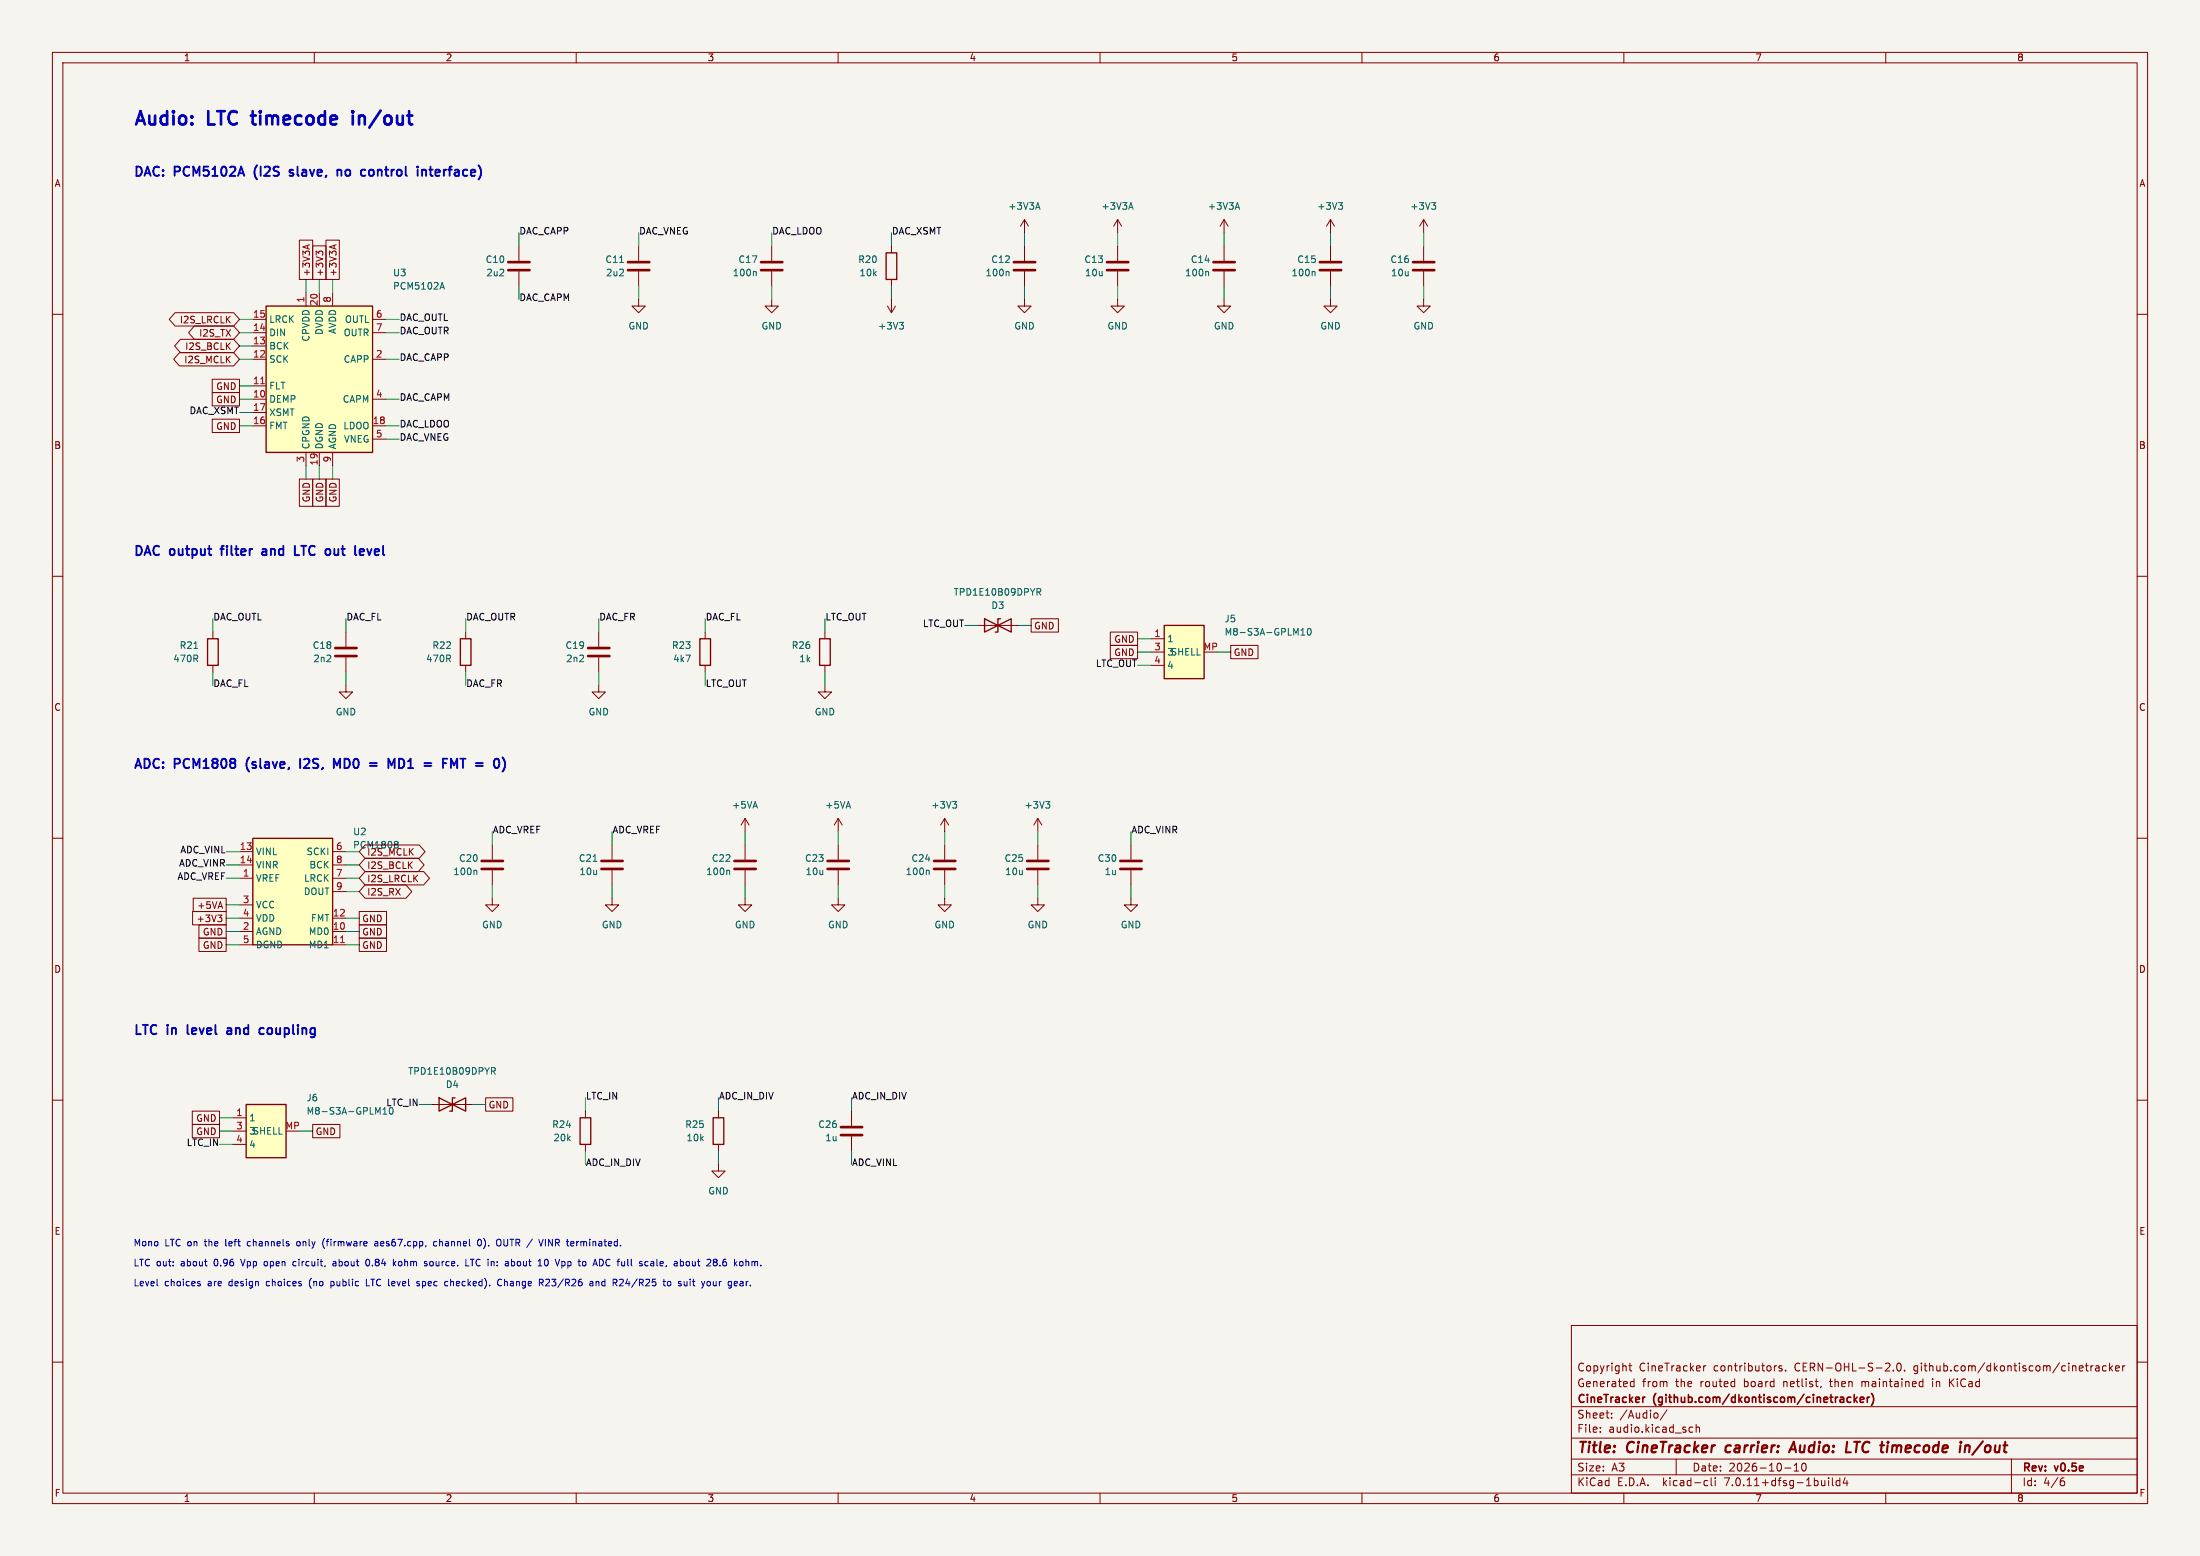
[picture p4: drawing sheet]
<svg xmlns="http://www.w3.org/2000/svg" width="420mm" height="297mm" viewBox="0 0 420 297" stroke-linecap="round" stroke-linejoin="round" font-family="sans-serif">
<path d="M0 0h420v297h-420z" fill="#f5f4ef" stroke="#f5f4ef" stroke-width=".19"/>
<g fill="none" stroke="#840000" stroke-width=".19">
<path d="M10 10h400v277h-400zM12 12h396v273h-396zM60 10v2M110 10v2M160 10v2M210 10v2M260 10v2M310 10v2M360 10v2M10 60h2M33.4 59.7h11.2l1.1 1.3-1.1 1.2h-11.2l-1.1-1.2zM57.1 45.8h2.6v7.5h-2.6z"/>
<path d="M58.4 55.9v2.5M58.7 46.8v.6M59.1 46.7l-1.3 .4M59.7 46.9h2.5v6.4h-2.5zM60.8 48.3l-.4-.4v.8M60.8 48.2l.3-.3h.3l.2 .3M61 55.9v2.5M62.2 45.8h2.6v7.5h-2.6zM63.5 55.9v2.5M63.8 46.8v.6M64.2 46.7l-1.3 .4M99.1 47v2.8"/>
<path d="M99.1 51.8v2.8M121.9 57.2v1.2h1.3l-1.3 1.3-1.3-1.3h1.3M121.9 47v2.8M121.9 51.8v2.8M147.3 57.2v1.2h1.3l-1.3 1.3-1.3-1.3h1.3M147.3 47v2.8M147.3 51.8v2.8M169.4 58.4l.8 1.3M170.2 47v1.3M170.2 53.3v1.3M170.2 57.2v2.5M170.9 58.4l-.7 1.3"/>
<path d="M195.6 57.2v1.2h1.2l-1.2 1.3-1.3-1.3h1.3M195.6 41.9l-.8 1.3M195.6 41.9v2.6M195.6 47v2.8M195.6 51.8v2.8M195.6 41.9l.7 1.3M213.4 57.2v1.2h1.2l-1.2 1.3-1.3-1.3h1.3M213.4 41.9v2.6M213.4 47v2.8M213.4 51.8v2.8M213.4 41.9l-.8 1.3M213.4 41.9l.7 1.3"/>
<path d="M233.7 57.2v1.2h1.2l-1.2 1.3-1.3-1.3h1.3M233.7 41.9l-.8 1.3M233.7 41.9v2.6M233.7 47v2.8M233.7 51.8v2.8M233.7 41.9l.7 1.3M254 57.2v1.2h1.3l-1.3 1.3-1.3-1.3h1.3M254 41.9v2.6M254 47v2.8M254 51.8v2.8M254 41.9l-.8 1.3M254 41.9l.8 1.3"/>
<path d="M271.8 57.2v1.2h1.2l-1.2 1.3-1.3-1.3h1.3M271.8 41.9v2.6M271.8 47v2.8M271.8 51.8v2.8M271.8 41.9l-.8 1.3M271.8 41.9l.7 1.3M408 60h2M34.3 67.3h10.3l1.1 1.3-1.1 1.3h-10.3l-1.1-1.3zM34.4 64.8h10.2l1.1 1.2-1.1 1.3h-10.2l-1.1-1.3zM37.1 62.2h7.5l1.1 1.3-1.1 1.3h-7.5l-1.1-1.3zM40.5 74.9h5.2v2.6h-5.2zM40.5 72.4h5.2v2.5h-5.2z"/>
<path d="M48.3 76.2h2.5M48.3 73.7h2.5M48.3 68.6h2.5M48.3 66h2.5M48.3 63.5h2.5M48.3 61h2.5M48.3 78.7h2.5M71.1 76.2h2.6M71.1 68.6h2.6M71.1 63.5h2.6M71.1 61h2.6M40.5 80h5.2v2.6h-5.2z"/>
<path d="M48.3 81.3h2.5M57.1 91.4h2.6v5.2h-2.6zM58.4 86.4v2.5M59.7 91.4h2.5v5.2h-2.5zM61 86.4v2.5M62.2 91.4h2.6v5.2h-2.6zM63.5 86.4v2.5M71.1 81.3h2.6M71.1 83.8h2.6M10 110h2M186.7 119.4h7.6M196.8 118.1h5.3v2.6h-5.3z"/>
<path d="M408 110h2M40.6 120.7v1.2M40.6 127v1.3M66 130.8v1.3h1.3l-1.3 1.3-1.2-1.3h1.2M66 120.7v2.7M66 125.5v2.8M88.9 120.7v1.2M88.9 127v1.3M114.3 130.8v1.3h1.3l-1.3 1.3-1.3-1.3h1.3M114.3 120.7v2.7M114.3 125.5v2.8M134.6 120.7v1.2"/>
<path d="M134.6 127v1.3M157.5 130.8v1.3h1.2l-1.2 1.3-1.3-1.3h1.3M157.5 120.7v1.2M157.5 127v1.3M212 123.2h5.2v2.5h-5.2zM212 120.6h5.2v2.6h-5.2zM219.7 121.9h2.5M219.7 124.5h2.5M219.7 127h2.5M234.9 123.2h5.3v2.5h-5.3zM10 160h2M142.2 156.2l-.7 1.3"/>
<path d="M142.2 156.2v2.6M142.2 156.2l.8 1.3M160 156.2v2.6M160 156.2l-.7 1.3M160 156.2l.8 1.3M180.3 156.2v2.6M180.3 156.2l-.7 1.3M180.3 156.2l.8 1.3M198.1 156.2v2.6M198.1 156.2l-.7 1.3M198.1 156.2l.8 1.3M408 160h2"/>
<path d="M36.8 174h6.4v2.5h-6.4zM36.9 171.4h6.3v2.6h-6.3zM38 179.1h5.2v2.5h-5.2zM38 176.5h5.2v2.6h-5.2zM41.6 174.7h.8l-.5 .4M42.1 175.1l.3 .3v.3l-.3 .2M45.7 167.6h2.6M45.7 177.8h2.6M45.7 175.3h2.6M45.7 162.6h2.6M45.7 165.1h2.6M45.7 172.7h2.6"/>
<path d="M63.5 167.6h2.5M63.5 177.8h2.5M63.5 175.3h2.5M63.5 162.6h2.5M63.5 165.1h2.5M63.5 170.2h2.5M68.6 174h5.2v2.5h-5.2zM68.6 176.5h5.2v2.6h-5.2zM68.6 179.1h5.2v2.5h-5.2zM69.7 161.3h10.3l1.1 1.3-1.1 1.2h-10.3l-1.1-1.2zM69.7 163.8h10.2l1.1 1.3-1.1 1.3h-10.2l-1.1-1.3zM69.7 166.4h11.2l1.1 1.2-1.1 1.3h-11.2l-1.1-1.3z"/>
<path d="M69.7 168.9h7.8l1.1 1.3-1.1 1.3h-7.8l-1.1-1.3zM94 171.5v1.2h1.2l-1.2 1.3-1.3-1.3h1.3M94 161.3v2.8M94 166.1v2.8M116.8 171.5v1.2h1.3l-1.3 1.3-1.2-1.3h1.2M116.8 161.3v2.8M116.8 166.1v2.8M142.2 171.5v1.2h1.3l-1.3 1.3-1.2-1.3h1.2M142.2 161.3v2.8M142.2 166.1v2.8M160 171.5v1.2h1.3l-1.3 1.3-1.3-1.3h1.3M160 161.3v2.8"/>
<path d="M160 166.1v2.8M180.3 171.5v1.2h1.3l-1.3 1.3-1.2-1.3h1.2M180.3 161.3v2.8M180.3 166.1v2.8M198.1 171.5v1.2h1.3l-1.3 1.3-1.3-1.3h1.3M198.1 161.3v2.8M198.1 166.1v2.8M215.9 171.5v1.2h1.3l-1.3 1.3-1.3-1.3h1.3M215.9 161.3v2.8M215.9 166.1v2.8M45.7 180.3h2.6M63.5 180.3h2.5"/>
<path d="M10 210h2M36.7 212.1h5.2v2.5h-5.2zM36.7 214.6h5.2v2.6h-5.2zM44.4 213.4h2.6M44.4 215.9h2.6M44.4 218.4h2.6M59.7 214.6h5.2v2.6h-5.2zM82.5 210.8h7.7M92.7 209.5h5.2v2.6h-5.2zM111.8 212.1v1.3M111.8 218.4v1.3M137.2 212.1v1.3"/>
<path d="M137.2 218.4v1.3M162.6 212.1v2.8M162.6 216.9v2.8M408 210h2M137.2 222.2v1.3h1.2l-1.2 1.3-1.3-1.3h1.3M10 260h2M300 253h108v32h-108zM408 260h2M300 278.5h108M300 274.5h108M300 268.5h108M305.5 273.2v.2"/>
<path d="M305.5 272.5v.1M307.7 270.5v.2M307.7 269.8v.1M310.9 260.7h.6M311.2 260.2v1.3l.3 .2M311.4 264.6h.5M311.4 263.8h.5M311.9 263.2v1.5M316.4 269.8v.7M318.2 269.1l-1.3 1.9M320 278.5v3M322.6 273.3h.6"/>
<path d="M322.6 272.5h.6M323.8 272.5l.2-.1 .4 .1v.9M323.8 271.9v1.5M325.2 260.7v1M325.7 260.7l-.3 .1-.2 .2M340.2 260.8l-.4-.1-.2 .2 .1 .2 .5 .2v.3h-.6M340.9 261.5v.2M342.5 279.7l.4-.4v1.5M344.2 279.4l.1-.1a.8 .8 0 0 1 .5 .7 .8 .8 0 0 1-.5 .8 1 1 0 0 1-.1-1.4zM347.7 264.6l-.2 .3M355.4 263.7v1M355.5 263.8h-.1"/>
<path d="M360.2 260.2l.5 .1 .1 .3-.9 1.1h.9M361.4 261.5v.2M362.3 260.3l.1-.1a.8 .8 0 0 1 .6 .7 .8 .8 0 0 1-.6 .8 1 1 0 0 1-.1-1.4zM363.6 261.5v.2M366.7 263.7l.4 .1M367.1 264.6l-.4 .1M367.1 263.2v1.5M368.9 263.2v.1M368.9 263.7v1M372.2 263.2v1.5M372.4 263.8l.6 .9M373 263.2l-.8 .8"/>
<path d="M384 278.5v6.5M398.1 260.7h.6M398.4 261.6l.3 .1M399.2 260.7v1M399.6 260.7l-.3 .1-.1 .2M400.1 260.8h.6v.9M400.7 261l-.5 .1a.29 .29 0 0 0-.2 .3 .29 .29 0 0 0 .2 .3l.5-.1M402.1 260.8l-.4-.1-.3 .3 .1 .6h.6M402.7 260.2v1.5M402.9 261.1l.4 .6M403.3 260.7l-.6 .6M403.9 261.2l.7-.2-.1-.2-.4-.1-.2 .2v.7h.6"/>
<path d="M405.2 260.7v1M405.7 260.7l-.3 .1-.2 .2M60 285v2M110 285v2M160 285v2M210 285v2M260 285v2M300 281.5h108M310 285v2M325.6 282.6l.4 .1M326 283.5l-.4 .1M326.7 282.1v1.3l.2 .2"/>
<path d="M327.4 282.1v.1M327.4 282.6v1M340.7 280.2h1.2M342.5 280.8h.9M349.1 282.1v.1M349.1 282.6v1M349.8 282.1v1.3l.2 .2M351.2 282.7l-.4-.1-.3 .3 .2 .6h.5M351.2 282.1v1.5M352.2 282l-.3 1.1h.9M352.6 282.6v1M360 285v2"/>
<path d="M393.6 282.7h.3l.3 .2-.1 .5-.5 .2M394 282.1l-.4 .1"/>
</g>
<path d="M329.6 276.1l-.2 .7 .3 .4M341.5 277.2l.9-2 .5 2M341.8 276.6h.9M352.4 277.2h.9M354 275.2h1.1M375.5 275.9h.3l.2 .3-.1 1M378.5 275.1l-2 2.6" fill="none" stroke="#840000" stroke-width=".4"/>
<path d="M314 266.7l-.2 .1M352.9 266.7l.4 .1M353.3 267.6l-.4 .1M354 266.2v1.5M354.1 267.1l.4 .6M354.5 266.7l-.5 .6M355.1 267.2l.7-.2v-.2l-.5-.1-.2 .2 .1 .7h.6M356.5 266.7v1M356.9 266.7l-.3 .1-.1 .2M357.3 266a1.72 1.72 0 0 1 0 2.3" fill="none" stroke="#840000" stroke-width=".3"/>
<g fill="none" stroke="#006464" stroke-width=".19">
<path d="M197.8 39.6h.6M198.1 38.7l.4 1.2M215.6 39.6h.6M215.9 38.7l.4 1.2M235.9 39.6h.6M236.2 38.7l.4 1.2M255.5 38.7h.8l-.4 .5M256.1 39.2l.2 .2v.3l-.2 .2M273.3 38.7h.8l-.4 .5M273.8 39.2l.3 .2v.3l-.3 .2M84.1 54.8h.6M84.4 53.9l.4 1.3"/>
<path d="M118.3 50.1h.7M144.2 51.8l.2 .2v.6M192.4 51.8l.2 .2v.6M230.5 51.8l.2 .2v.6M250.9 51.8l.1 .2v.6M171.7 61.5h.8l-.4 .5M172.2 62l.3 .3v.3l-.3 .2M198 112.3h.5l.2 .3-.1 .3-.6 .1M198.3 113l.4 .6M37 123.8h.7M248.4 121.2h.7M248.4 120.3l.3-.3v1.2"/>
<path d="M249.7 120.1l.2-.1a.68 .68 0 0 1 .4 .6 .68 .68 0 0 1-.4 .6l-.3-.5zM181.9 153h.7l-.4 .5M182.4 153.5l.2 .2v.3l-.2 .2M199.6 153h.8l-.4 .5M200.2 153.5l.2 .2v.3l-.2 .2M75.5 160.6h.3l.2 .2-.2 .3M75.5 161.1h.3M75.8 161.1l.1 .2 .1 .3M90.8 166.1l.2 .2v.6M113.2 164.4h.7M139.1 166.1l.2 .2v.6M177.2 166.1l.2 .2v.6"/>
<path d="M73.1 212.7h.7M73.2 211.7l-.1 .1M73.5 211.4v1.3M74.3 211.9l.1 .5 .2 .3 .3-.2 .1-.6M93.8 203.8h.5l.3 .2-.2 .4h-.6M94.1 204.4l.5 .6"/>
</g>
<g fill="none" stroke="#840000" stroke-width=".51">
<path d="M97 51.6h4.1M97 50h4.1M119.9 51.6h4.1M119.9 50h4.1M145.3 51.6h4.1M145.3 50h4.1M193.5 51.6h4.1M193.5 50h4.1M211.3 51.6h4.1M211.3 50h4.1M231.6 51.6h4.1M231.6 50h4.1"/>
<path d="M252 51.6h4M252 50h4M269.7 51.6h4.1M269.7 50h4.1M64 125.2h4.1M64 123.7h4.1M112.3 125.2h4M112.3 123.7h4M91.9 165.9h4.1M91.9 164.3h4.1M114.8 165.9h4.1M114.8 164.3h4.1"/>
<path d="M140.2 165.9h4.1M140.2 164.3h4.1M158 165.9h4.1M158 164.3h4.1M178.3 165.9h4.1M178.3 164.3h4.1M196.1 165.9h4.1M196.1 164.3h4.1M213.9 165.9h4M213.9 164.3h4M160.5 216.7h4.1M160.5 215.1h4.1"/>
</g>
<g fill="none" stroke="#840000" stroke-width=".25">
<path d="M50.8 58.4h20.3v28h-20.3zM169.2 48.3h2v5h-2zM188 118.1v2.6l5-2.6v2.6zM191 118.1h-.5v2.6h-.5M222.2 119.4h7.7v10.1h-7.7zM39.6 121.9h2.1v5.1h-2.1zM87.9 121.9h2v5.1h-2zM133.6 121.9h2v5.1h-2zM156.5 121.9h2v5.1h-2zM48.3 160h15.2v20.3h-15.2zM47 210.8h7.6v10.2h-7.6zM83.8 209.6v2.5l5.1-2.5v2.5z"/>
<path d="M86.9 209.6h-.5v2.5h-.5M110.7 213.4h2.1v5h-2.1zM136.1 213.4h2.1v5h-2.1z"/>
</g>
<g fill="#ffffc2" stroke="#ffffc2" stroke-width=".19">
<path d="M50.8 58.4h20.3v28h-20.3z"/>
<path d="M48.3 160h15.2v20.3h-15.2z"/>
<path d="M47 210.8h7.6v10.2h-7.6z"/>
<path d="M222.2 119.4h7.7v10.1h-7.7z"/>
</g>
<path d="M49.8 73.2h.7M65 179.9h.7" fill="none" stroke="#a90000" stroke-width=".19"/>
<g fill="none" stroke="#0000c2" stroke-width=".36">
<path d="M55.9 32.5l-.4-.1-.2 .2 .1 .3 .5 .2v.4h-.6M64.4 32.6l.3-.2 .4 .1 .1 1.1M71.2 32.5l-.4-.1-.4 .3v.5l.2 .3h.6M80.8 32.4h.3l.2 .2v1M81.9 32.4h.7M82.2 31.8v1.5l.1 .2 .3 .1M42.1 104.8h.6M50.1 104.9l.5-.1 .3 .2M50.9 105.2l-.6 .1a.35 .35 0 0 0-.3 .3 .35 .35 0 0 0 .3 .4l.6-.1M56.3 106h.8M57.5 104.2h1M63.9 105.9l.4 .1"/>
<path d="M70.1 104.8l.4 1.2 .4-1.2M57.3 144.8v1.8M58.1 144.9v.1M59 145.6l-1 1h1.1M63.7 144.8l.6 1.3 .6-1.3v1.8M70.6 145.7h1.3M70.6 146.2h1.3M74.1 146.6v-1.8l.6 1.3 .6-1.3v1.8M77.1 145.2l-.2-.3-.7-.1v1.8l.7-.1 .2-.3M85.4 144.8h-.8v1.8M86.1 146.6v-1.8l.6 1.3 .6-1.3v1.8M87.9 144.8h1"/>
<path d="M88.4 144.8v1.8M95.9 144.6l.4 .7M35.8 195.6l.1 1.7M43.4 196.3l.5-.1 .3 .3M44.2 196.6l-.6 .1a.35 .35 0 0 0-.3 .4 .35 .35 0 0 0 .3 .3l.6-.1M49.8 196.2l.6 .1M50.4 197.3l-.6 .1"/>
</g>
<g fill="none" stroke="#0000c2" stroke-width=".19">
<path d="M47.5 237l-.3 .2v.4l.3 .2M57.1 237h-.3l-.2 .2 .1 .5 .4 .1M62 236.4a1.46 1.46 0 0 0 0 1.9M71.6 237h.5v.8M72.1 237.3h-.4l-.2 .2 .2 .3h.4M83.4 237h-.4l-.2 .2 .1 .6h.5M91.4 236.6l.1-.1a.68 .68 0 0 1 .4 .7 .68 .68 0 0 1-.4 .6 .84 .84 0 0 1-.1-1.2zM95.3 236.5l.2 .1a.81 .81 0 0 1-.2 1.2M104.1 236.5v1.3M110.1 237v.8M110.2 237.1l-.1 .1M30 245.4h.2"/>
<path d="M37.9 245l.3 .1 .1 .2-.5 .1M37.9 244.6l.3 .1M45.9 240.4l.5 1.2M50.5 240.8l-.1 .2 .1 .6M56.4 240.8h-.4l-.1 .2 .1 .5 .4 .1M59.2 244.4l-.1 .4 .1 .8M63.2 245.4h.3M63.2 244.6v1.3M63.5 244.6l-.3 .1M63.6 240.8h.5M64.1 241.1h-.4l-.2 .2 .2 .3h.4M69.9 240.5l.2-.1a.68 .68 0 0 1 .5 .6 .68 .68 0 0 1-.5 .6l-.3-.5z"/>
<path d="M69.9 244.2v1.2h.7M75.2 241.1l.4 .5M75.6 240.8l-.5 .5M80 244.7l-.3-.1-.1 .2v.2l.4 .1v.3h-.4M81.2 241.2l.3 .1 .1 .1-.5 .2M81.2 240.8h.3M82.2 240.8l-.2 .2 .2 .6M85.4 244.6l.1 .1M85.5 245.4h-.1M88.9 241.6h.6M89.8 240.4h.7M90.1 240.4v1.2"/>
<path d="M95.8 244.3a.6 .6 0 0 0-.9 .4 .6 .6 0 0 0 .6 .7l.3-.1M96.3 244.2v1.2M96.4 244.7h-.1M97.6 240.8h.4l.2 .1M97.6 240.4v1.2M98.2 241.5l-.2 .1h-.4M103.3 244.8l.4 .6M103.6 244.2l.1 .2-.1 .4M104.1 240.4h.1a.68 .68 0 0 1 .5 .6 .68 .68 0 0 1-.5 .6 .84 .84 0 0 1-.1-1.2zM104.7 244.2l-.5 .1M104.8 244.7l-.7 .7h.8M107.7 240.8l.2 .2-.2 .6"/>
<path d="M112.6 244.7h.5l.1 .7M113.2 244.9l-.4 .1-.2 .1 .2 .3h.4M113.8 244.7l.4-.1 .1 .2M113.8 244.6v.8M115.9 240.4l-.2 .5 .2 .7M118.3 244.2h.5l.2 .3-.8 .9h.8M124.3 240.8h.4l.1 .8M124.8 241.1h-.4l-.2 .2 .2 .3h.4M126.6 244.6h.4M126.9 245.4h.1M127.5 244.7l.1-.1 .4 .1 .1 .5-.2 .2h-.3l-.1-.1zM131 240.9l.2-.1 .4 .1v.5l-.1 .2h-.3l-.2-.1z"/>
<path d="M131.8 244.2v.1M131.8 244.6v.8M136.2 244.6v.7l.3 .1M137.4 241.5v.1M138.3 240.4h-.1a.85 .85 0 0 0 0 1.2h.3M138.5 240.8l-.4 .1-.1 .2M141.3 244.7h.5M141.9 244.9l-.5 .1-.1 .1 .1 .3h.5M142.8 240.8l.1 .2v.6M143.5 240.8v.8M143.9 240.8l-.4 .1"/>
</g>
<path d="M47.9 22.1h.9M67.3 21.2v.3M67.3 22.1v1.7M67.3 21.2l-.1 .1 .1 .2M67.3 21.2l.2 .1-.2 .2" fill="none" stroke="#0000c2" stroke-width=".51"/>
<g fill="none" stroke="#009600" stroke-width=".19">
<path d="M58.4 53.3v2.6M61 53.3v2.6M63.5 53.3v2.6M99.1 44.5v2.5M99.1 54.6v2.6M121.9 44.5v2.5M121.9 54.6v2.6M147.3 44.5v2.5M147.3 54.6v2.6M170.2 44.5v2.5M170.2 54.6v2.6M195.6 44.5v2.5"/>
<path d="M195.6 54.6v2.6M213.4 44.5v2.5M213.4 54.6v2.6M233.7 44.5v2.5M233.7 54.6v2.6M254 44.5v2.5M254 54.6v2.6M271.8 44.5v2.5M271.8 54.6v2.6M45.7 63.5h2.6M45.7 61h2.6M45.7 76.2h2.6"/>
<path d="M45.7 66h2.6M45.7 73.7h2.6M45.7 68.6h2.6M45.7 78.7h2.6M73.7 63.5h2.5M73.7 61h2.5M73.7 76.2h2.5M73.7 68.6h2.5M45.7 81.3h2.6M58.4 88.9v2.5M61 88.9v2.5M63.5 88.9v2.5"/>
<path d="M73.7 81.3h2.5M73.7 83.8h2.5M40.6 118.1v2.6M66 118.1v2.6M88.9 118.1v2.6M114.3 118.1v2.6M134.6 118.1v2.6M157.5 118.1v2.6M184.1 119.4h2.6M194.3 119.4h2.5M40.6 128.3v2.5M66 128.3v2.5"/>
<path d="M88.9 128.3v2.5M114.3 128.3v2.5M134.6 128.3v2.5M157.5 128.3v2.5M217.2 127h2.5M217.2 124.5h2.5M217.2 121.9h2.5M232.4 124.5h2.5M94 158.8v2.5M116.8 158.8v2.5M142.2 158.8v2.5M160 158.8v2.5"/>
<path d="M180.3 158.8v2.5M198.1 158.8v2.5M215.9 158.8v2.5M43.2 177.8h2.5M43.2 175.3h2.5M43.2 172.7h2.5M43.2 167.6h2.5M43.2 162.6h2.5M43.2 165.1h2.5M66 177.8h2.6M66 175.3h2.6M66 167.6h2.6"/>
<path d="M66 162.6h2.6M66 165.1h2.6M66 170.2h2.6M94 168.9v2.6M116.8 168.9v2.6M142.2 168.9v2.6M160 168.9v2.6M180.3 168.9v2.6M198.1 168.9v2.6M215.9 168.9v2.6M43.2 180.3h2.5M66 180.3h2.6"/>
<path d="M41.9 215.9h2.5M41.9 218.4h2.5M41.9 213.4h2.5M57.1 215.9h2.6M80 210.8h2.5M90.2 210.8h2.5M111.8 209.6v2.5M111.8 219.7v2.5M137.2 209.6v2.5M137.2 219.7v2.5M162.6 209.6v2.5M162.6 219.7v2.5"/>
</g>
<g font-size="3.5" fill="#0000c2">
<text x="25.4" y="24.6">Audio:</text>
<text x="39.8" y="24.6">LTC</text>
<text x="49.3" y="24.6">timecode</text>
<text x="69.5" y="24.6">in/out</text>
</g>
<g font-size="2.8" fill="#840000">
<text x="301" y="277.9">Title:</text>
<text x="310.6" y="277.9">CineTracker</text>
<text x="330.3" y="277.9">carrier:</text>
<text x="343.5" y="277.9">Audio:</text>
<text x="354.9" y="277.9">LTC timecode</text>
<text x="378.2" y="277.9">in/out</text>
</g>
<g font-size="2.5" fill="#0000c2">
<text x="25.4" y="34.2">DAC:</text>
<text x="33.4" y="34.2">PCM5102A</text>
<text x="49.3" y="34.2">(I2S</text>
<text x="56.8" y="34.2">slave,</text>
<text x="66.6" y="34.2">no</text>
<text x="71.9" y="34.2">control</text>
<text x="83.3" y="34.2">interface)</text>
<text x="25.4" y="106.6">DAC</text>
<text x="32.5" y="106.6">output</text>
<text x="43.1" y="106.6">filter</text>
<text x="51.6" y="106.6">and</text>
<text x="58.5" y="106.6">LTC</text>
<text x="65.1" y="106.6">out</text>
<text x="71.4" y="106.6">level</text>
<text x="25.4" y="147.2">ADC:</text>
<text x="33.4" y="147.2">PCM1808</text>
<text x="47.8" y="147.2">(slave,</text>
<text x="58.8" y="147.2">I2S,</text>
<text x="65.9" y="147.2">MD0</text>
<text x="77.8" y="147.2">MD1</text>
<text x="85.3" y="147.2">=</text>
<text x="89.6" y="147.2">FMT</text>
<text x="96.6" y="147.2">=</text>
<text x="25.4" y="198">LTC</text>
<text x="32" y="198">in</text>
<text x="36.6" y="198">level</text>
<text x="44.9" y="198">and</text>
<text x="51.8" y="198">coupling</text>
</g>
<g font-size="2.1" fill="#840000">
<text x="301" y="262">Copyright</text>
<text x="312.9" y="262">CineTracker</text>
<text x="327.2" y="262">contributors.</text>
<text x="342.7" y="262">CERN-OHL-S-2.0.</text>
<text x="365.6" y="262">github.com/dkontiscom/cinetracker</text>
<text x="301" y="268.2">CineTracker</text>
<text x="301" y="265">Generated</text>
<text x="313.5" y="265">from</text>
<text x="315.7" y="268.2">(github.com/dkontiscom/cinetracker)</text>
<text x="319.9" y="265">the</text>
<text x="324.7" y="265">routed</text>
<text x="333.2" y="265">board</text>
<text x="340.8" y="265">netlist,</text>
<text x="349.9" y="265">then</text>
<text x="356.1" y="265">maintained</text>
<text x="369.7" y="265">in</text>
<text x="373.1" y="265">KiCad</text>
<text x="301" y="273.7">File:</text>
<text x="301" y="271">Sheet:</text>
<text x="307.1" y="273.7">audio.kicad_sch</text>
<text x="309.2" y="271">/Audio/</text>
<text x="301" y="281.1">Size:</text>
<text x="307.6" y="281.1">A3</text>
<text x="323" y="281.1">Date:</text>
<text x="330" y="281.1">2026-10-10</text>
<text x="386" y="281.3">Rev:</text>
<text x="392.4" y="281.3">v0.5e</text>
<text x="301" y="283.9">KiCad</text>
<text x="308.7" y="283.9">E.D.A.</text>
<text x="317.6" y="283.9">kicad-cli</text>
<text x="329.5" y="283.9">7.0.11+dfsg-1build4</text>
<text x="386" y="283.9">Id:</text>
<text x="390.1" y="283.9">4/6</text>
</g>
<g font-size="1.8" fill="#840000">
<text x="35" y="11.9">1</text>
<text x="85" y="11.9">2</text>
<text x="135" y="11.9">3</text>
<text x="185" y="11.9">4</text>
<text x="235" y="11.9">5</text>
<text x="285" y="11.9">6</text>
<text x="335" y="11.9">7</text>
<text x="385" y="11.9">8</text>
<text x="10.3" y="35.9">A</text>
<text x="408.3" y="35.9">A</text>
<text x="59.4" y="52.9" transform="rotate(-90 59.4 52.9)">+3V3A</text>
<text x="61.9" y="52.9" transform="rotate(-90 61.9 52.9)">+3V3</text>
<text x="64.5" y="52.9" transform="rotate(-90 64.5 52.9)">+3V3A</text>
<text x="34.2" y="61.9">I2S_LRCLK</text>
<text x="37.9" y="64.5">I2S_TX</text>
<text x="35.1" y="69.5">I2S_MCLK</text>
<text x="35.3" y="67">I2S_BCLK</text>
<text x="41.2" y="74.6">GND</text>
<text x="41.2" y="82.2">GND</text>
<text x="10.3" y="85.9">B</text>
<text x="408.2" y="85.9">B</text>
<text x="59.4" y="96" transform="rotate(-90 59.4 96)">GND</text>
<text x="61.9" y="96" transform="rotate(-90 61.9 96)">GND</text>
<text x="64.5" y="96" transform="rotate(-90 64.5 96)">GND</text>
<text x="197.3" y="120.3">GND</text>
<text x="212.6" y="122.9">GND</text>
<text x="235.4" y="125.4">GND</text>
<text x="10.3" y="135.9">C</text>
<text x="408.2" y="135.9">C</text>
<text x="67.3" y="162.2">PCM1808</text>
<text x="70" y="163.5">I2S_MCLK</text>
<text x="70" y="166.1">I2S_BCLK</text>
<text x="37.5" y="173.7">+5VA</text>
<text x="70" y="168.6">I2S_LRCLK</text>
<text x="70" y="171.1">I2S_RX</text>
<text x="37.4" y="176.2">+3V3</text>
<text x="38.6" y="178.8">GND</text>
<text x="69.1" y="176.2">GND</text>
<text x="69.1" y="178.8">GND</text>
<text x="10.3" y="185.9">D</text>
<text x="38.6" y="181.3">GND</text>
<text x="69.1" y="181.3">GND</text>
<text x="408.2" y="185.9">D</text>
<text x="37.4" y="214.3">GND</text>
<text x="93.2" y="211.8">GND</text>
<text x="60.2" y="216.9">GND</text>
<text x="10.3" y="235.9">E</text>
<text x="408.3" y="235.9">E</text>
<text x="10.3" y="285.9">F</text>
<text x="35" y="286.9">1</text>
<text x="85" y="286.9">2</text>
<text x="135" y="286.9">3</text>
<text x="185" y="286.9">4</text>
<text x="235" y="286.9">5</text>
<text x="285" y="286.9">6</text>
<text x="335" y="286.9">7</text>
<text x="385" y="286.9">8</text>
<text x="408.3" y="285.9">F</text>
</g>
<g font-size="1.8" fill="#006464">
<text x="192.4" y="40.2">+3V3A</text>
<text x="210.2" y="40.2">+3V3A</text>
<text x="230.5" y="40.2">+3V3A</text>
<text x="251.4" y="40.2">+3V3</text>
<text x="269.1" y="40.2">+3V3</text>
<text x="74.9" y="52.9">U3</text>
<text x="92.6" y="50.4">C10</text>
<text x="92.7" y="52.9">2u2</text>
<text x="115.5" y="50.4">C11</text>
<text x="115.6" y="52.9">2u2</text>
<text x="139.8" y="52.9">100n</text>
<text x="140.9" y="50.4">C17</text>
<text x="163.7" y="50.4">R20</text>
<text x="164" y="52.9">10k</text>
<text x="188" y="52.9">100n</text>
<text x="189.1" y="50.4">C12</text>
<text x="206.9" y="50.4">C13</text>
<text x="207" y="52.9">10u</text>
<text x="226.1" y="52.9">100n</text>
<text x="227.2" y="50.4">C14</text>
<text x="246.5" y="52.9">100n</text>
<text x="247.6" y="50.4">C15</text>
<text x="265.3" y="50.4">C16</text>
<text x="265.5" y="52.9">10u</text>
<text x="74.9" y="55.5">PCM5102A</text>
<text x="51.3" y="64.4">DIN</text>
<text x="51.3" y="61.8">LRCK</text>
<text x="59.3" y="65.3" transform="rotate(-90 59.3 65.3)">CPVDD</text>
<text x="61.8" y="64" transform="rotate(-90 61.8 64)">DVDD</text>
<text x="64.4" y="63.8" transform="rotate(-90 64.4 63.8)">AVDD</text>
<text x="65.5" y="64.4">OUTR</text>
<text x="65.8" y="61.8">OUTL</text>
<text x="119.9" y="63.1">GND</text>
<text x="145.3" y="63.1">GND</text>
<text x="167.5" y="63.1">+3V3</text>
<text x="193.5" y="63.1">GND</text>
<text x="211.3" y="63.1">GND</text>
<text x="231.6" y="63.1">GND</text>
<text x="252" y="63.1">GND</text>
<text x="269.7" y="63.1">GND</text>
<text x="51.3" y="69.4">SCK</text>
<text x="51.3" y="66.9">BCK</text>
<text x="65.5" y="69.4">CAPP</text>
<text x="51.3" y="77.1">DEMP</text>
<text x="51.3" y="74.5">FLT</text>
<text x="65.3" y="77.1">CAPM</text>
<text x="51.3" y="82.1">FMT</text>
<text x="51.3" y="79.6">XSMT</text>
<text x="65.4" y="82.1">LDOO</text>
<text x="59.3" y="85.9" transform="rotate(-90 59.3 85.9)">CPGND</text>
<text x="61.8" y="85.9" transform="rotate(-90 61.8 85.9)">DGND</text>
<text x="64.4" y="85.9" transform="rotate(-90 64.4 85.9)">AGND</text>
<text x="65.6" y="84.7">VNEG</text>
<text x="182" y="113.9">TPD1E10B09DPYR</text>
<text x="189.2" y="116.4">D3</text>
<text x="233.7" y="119">J5</text>
<text x="34.2" y="124.1">R21</text>
<text x="59.6" y="124.1">C18</text>
<text x="82.5" y="124.1">R22</text>
<text x="107.9" y="124.1">C19</text>
<text x="128.2" y="124.1">R23</text>
<text x="151" y="124.1">R26</text>
<text x="222.8" y="122.8">1</text>
<text x="222.8" y="125.3">3SHELL</text>
<text x="233.7" y="121.5">M8-S3A-GPLM10</text>
<text x="33" y="126.6">470R</text>
<text x="59.7" y="126.6">2n2</text>
<text x="81.2" y="126.6">470R</text>
<text x="108" y="126.6">2n2</text>
<text x="128.4" y="126.6">4k7</text>
<text x="152.5" y="126.6">1k</text>
<text x="222.8" y="127.9">4</text>
<text x="64" y="136.8">GND</text>
<text x="112.3" y="136.8">GND</text>
<text x="155.4" y="136.8">GND</text>
<text x="139.7" y="154.5">+5VA</text>
<text x="157.4" y="154.5">+5VA</text>
<text x="177.7" y="154.5">+3V3</text>
<text x="195.5" y="154.5">+3V3</text>
<text x="67.3" y="159.6">U2</text>
<text x="48.8" y="163.4">VINL</text>
<text x="48.8" y="166">VINR</text>
<text x="58.4" y="163.4">SCKI</text>
<text x="59" y="166">BCK</text>
<text x="86.4" y="167.2">100n</text>
<text x="87.5" y="164.7">C20</text>
<text x="110.4" y="164.7">C21</text>
<text x="110.5" y="167.2">10u</text>
<text x="134.7" y="167.2">100n</text>
<text x="135.8" y="164.7">C22</text>
<text x="153.6" y="164.7">C23</text>
<text x="153.7" y="167.2">10u</text>
<text x="172.8" y="167.2">100n</text>
<text x="173.9" y="164.7">C24</text>
<text x="191.7" y="164.7">C25</text>
<text x="191.8" y="167.2">10u</text>
<text x="209.5" y="164.7">C30</text>
<text x="210.8" y="167.2">1u</text>
<text x="48.8" y="168.5">VREF</text>
<text x="48.8" y="173.6">VCC</text>
<text x="57.9" y="171">DOUT</text>
<text x="58" y="168.5">LRCK</text>
<text x="48.8" y="178.7">AGND</text>
<text x="48.8" y="176.1">VDD</text>
<text x="58.9" y="178.7">MD0</text>
<text x="59.3" y="176.1">FMT</text>
<text x="91.9" y="177.4">GND</text>
<text x="114.8" y="177.4">GND</text>
<text x="140.2" y="177.4">GND</text>
<text x="158" y="177.4">GND</text>
<text x="178.3" y="177.4">GND</text>
<text x="196.1" y="177.4">GND</text>
<text x="213.9" y="177.4">GND</text>
<text x="48.8" y="181.2">DGND</text>
<text x="58.9" y="181.2">MD1</text>
<text x="77.8" y="205.3">TPD1E10B09DPYR</text>
<text x="85" y="207.9">D4</text>
<text x="47.5" y="214.2">1</text>
<text x="58.4" y="210.4">J6</text>
<text x="58.4" y="213">M8-S3A-GPLM10</text>
<text x="105.3" y="215.5">R24</text>
<text x="130.7" y="215.5">R25</text>
<text x="156.1" y="215.5">C26</text>
<text x="47.5" y="216.8">3SHELL</text>
<text x="47.5" y="219.3">4</text>
<text x="105.6" y="218">20k</text>
<text x="131" y="218">10k</text>
<text x="157.4" y="218">1u</text>
<text x="135.1" y="228.2">GND</text>
</g>
<g font-size="1.8" fill="#0f0f0f">
<text x="99.1" y="45">DAC_CAPP</text>
<text x="121.9" y="45">DAC_VNEG</text>
<text x="147.3" y="45">DAC_LDOO</text>
<text x="170.2" y="45">DAC_XSMT</text>
<text x="99.1" y="57.7">DAC_CAPM</text>
<text x="76.2" y="64">DAC_OUTR</text>
<text x="76.2" y="61.5">DAC_OUTL</text>
<text x="76.2" y="69.1">DAC_CAPP</text>
<text x="41.2" y="77.2">GND</text>
<text x="76.2" y="76.7">DAC_CAPM</text>
<text x="36.1" y="79.3">DAC_XSMT</text>
<text x="76.2" y="81.8">DAC_LDOO</text>
<text x="76.2" y="84.3">DAC_VNEG</text>
<text x="40.6" y="118.6">DAC_OUTL</text>
<text x="66" y="118.6">DAC_FL</text>
<text x="88.9" y="118.6">DAC_OUTR</text>
<text x="114.3" y="118.6">DAC_FR</text>
<text x="134.6" y="118.6">DAC_FL</text>
<text x="157.5" y="118.6">LTC_OUT</text>
<text x="176.1" y="119.9">LTC_OUT</text>
<text x="212.6" y="125.4">GND</text>
<text x="40.6" y="131.3">DAC_FL</text>
<text x="88.9" y="131.3">DAC_FR</text>
<text x="134.6" y="131.3">LTC_OUT</text>
<text x="209.1" y="127.5">LTC_OUT</text>
<text x="94" y="159.3">ADC_VREF</text>
<text x="116.8" y="159.3">ADC_VREF</text>
<text x="215.9" y="159.3">ADC_VINR</text>
<text x="34.1" y="165.6">ADC_VINR</text>
<text x="34.3" y="163.1">ADC_VINL</text>
<text x="33.8" y="168.2">ADC_VREF</text>
<text x="73.6" y="211.3">LTC_IN</text>
<text x="111.8" y="210.1">LTC_IN</text>
<text x="137.2" y="210.1">ADC_IN_DIV</text>
<text x="162.6" y="210.1">ADC_IN_DIV</text>
<text x="35.5" y="219">LTC_IN</text>
<text x="37.4" y="216.9">GND</text>
<text x="111.8" y="222.8">ADC_IN_DIV</text>
<text x="162.6" y="222.8">ADC_VINL</text>
</g>
<g font-size="1.8" fill="#a90000">
<text x="58.2" y="57.9" transform="rotate(-90 58.2 57.9)">1</text>
<text x="60.7" y="58.5" transform="rotate(-90 60.7 58.5)">20</text>
<text x="63.2" y="57.9" transform="rotate(-90 63.2 57.9)">8</text>
<text x="48.2" y="65.8">13</text>
<text x="48.2" y="63.2">14</text>
<text x="48.2" y="60.7">15</text>
<text x="71.7" y="60.7">6</text>
<text x="71.7" y="63.2">7</text>
<text x="48.2" y="68.3">12</text>
<text x="71.7" y="68.3">2</text>
<text x="48.2" y="75.9">10</text>
<text x="48.2" y="73.4">11</text>
<text x="71.7" y="75.9">4</text>
<text x="48.2" y="81">16</text>
<text x="48.2" y="78.5">17</text>
<text x="71.1" y="81">18</text>
<text x="71.7" y="83.6">5</text>
<text x="58.2" y="88.3" transform="rotate(-90 58.2 88.3)">3</text>
<text x="60.7" y="88.9" transform="rotate(-90 60.7 88.9)">19</text>
<text x="63.2" y="88.3" transform="rotate(-90 63.2 88.3)">9</text>
<text x="220.3" y="121.7">1</text>
<text x="220.3" y="124.2">3</text>
<text x="229.7" y="124.2">MP</text>
<text x="220.3" y="126.7">4</text>
<text x="45.7" y="162.3">13</text>
<text x="45.7" y="164.8">14</text>
<text x="46.3" y="167.4">1</text>
<text x="64.1" y="162.3">6</text>
<text x="64.1" y="167.4">7</text>
<text x="64.1" y="164.8">8</text>
<text x="46.3" y="172.5">3</text>
<text x="64.1" y="169.9">9</text>
<text x="46.3" y="177.5">2</text>
<text x="46.3" y="175">4</text>
<text x="63.5" y="177.5">10</text>
<text x="63.5" y="175">12</text>
<text x="46.3" y="180.1">5</text>
<text x="63.5" y="180.1">11</text>
<text x="45" y="213.1">1</text>
<text x="45" y="215.6">3</text>
<text x="54.4" y="215.6">MP</text>
<text x="45" y="218.2">4</text>
</g>
<g font-size="1.8" fill="#0000c2">
<text x="25.4" y="238.1">Mono</text>
<text x="31.5" y="238.1">LTC on</text>
<text x="39.4" y="238.1">the</text>
<text x="43.5" y="238.1">left</text>
<text x="47.9" y="238.1">channels</text>
<text x="57.5" y="238.1">only</text>
<text x="62.6" y="238.1">(firmware</text>
<text x="72.8" y="238.1">aes67.cpp,</text>
<text x="84.3" y="238.1">channel</text>
<text x="92.9" y="238.1">0).</text>
<text x="96.7" y="238.1">OUTR /</text>
<text x="105.3" y="238.1">VINR</text>
<text x="110.7" y="238.1">terminated.</text>
<text x="25.4" y="245.7">Level</text>
<text x="25.4" y="241.9">LTC out:</text>
<text x="31.4" y="245.7">choices</text>
<text x="34.6" y="241.9">about</text>
<text x="39.8" y="245.7">are</text>
<text x="41.1" y="241.9">0.96</text>
<text x="44" y="245.7">design</text>
<text x="46.5" y="241.9">Vpp</text>
<text x="51.1" y="241.9">open</text>
<text x="51.3" y="245.7">choices</text>
<text x="56.8" y="241.9">circuit,</text>
<text x="59.7" y="245.7">(no</text>
<text x="64" y="245.7">public</text>
<text x="64.6" y="241.9">about</text>
<text x="71" y="245.7">LTC level</text>
<text x="71.1" y="241.9">0.84</text>
<text x="76.5" y="241.9">kohm</text>
<text x="81.1" y="245.7">spec</text>
<text x="82.7" y="241.9">source.</text>
<text x="86.6" y="245.7">checked).</text>
<text x="90.8" y="241.9">LTC in:</text>
<text x="96.9" y="245.7">Change</text>
<text x="98.7" y="241.9">about</text>
<text x="105" y="245.7">R23/R26</text>
<text x="105.2" y="241.9">10</text>
<text x="108.8" y="241.9">Vpp</text>
<text x="113.4" y="241.9">to</text>
<text x="114.9" y="245.7">and</text>
<text x="116.4" y="241.9">ADC full</text>
<text x="119.5" y="245.7">R24/R25</text>
<text x="125.6" y="241.9">scale,</text>
<text x="129.4" y="245.7">to</text>
<text x="132.4" y="241.9">about</text>
<text x="132.4" y="245.7">suit</text>
<text x="137.1" y="245.7">your</text>
<text x="138.9" y="241.9">28.6</text>
<text x="142.3" y="245.7">gear.</text>
<text x="144.3" y="241.9">kohm.</text>
</g>
</svg>
